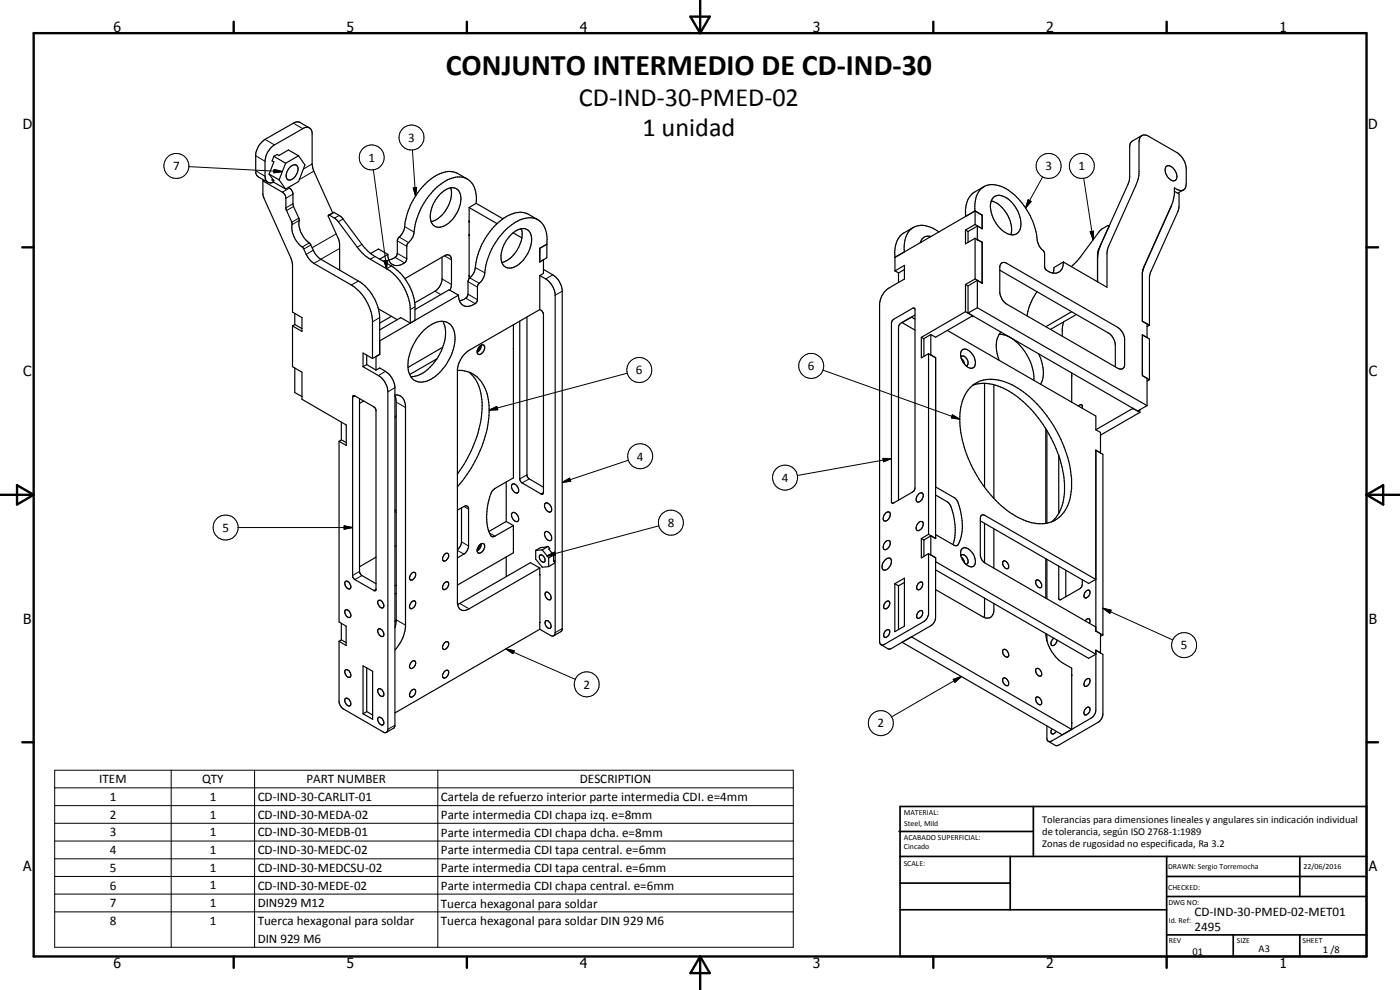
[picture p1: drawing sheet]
<svg xmlns="http://www.w3.org/2000/svg" width="420mm" height="297mm" viewBox="0 0 420 297" stroke-linecap="round" stroke-linejoin="round" font-family="sans-serif">
<g fill="none" stroke="#000" stroke-width=".35">
<path d="M92.9 38.4l-3.1-1.8h-.8l-9.5 5.2a6.3 6.3 0 0 0-2.8 4.6l.2 5.8 .6 .9 2.9 1.6M78.9 54.3l6.1 3.5 .5 .6 .3 1.1 .1 3.5 1.7 3.8a8.4 8.4 0 0 0 3.5 7.7l.8 1.8a6.8 6.8 0 0 0 2.3 2.7l11.2 6.5a14.5 14.5 0 0 1 6.4 10.5v11.6M78.9 54.3v4l.3 1 8.1 18.1 .4 1.3 .1 14.9 2.8 1.7v4.1l-2.8-1.6M79.3 54.1l-.4 .2M80.8 52.2l1.4 2-.6-.2M80.8 52.2l3 1.8M81.6 54h.4M81.6 54l.6 .7 3.5 2M82.1 54.7a1.72 1.72 0 0 1-1.8-.1 1.72 1.72 0 0 1-.8-1.7v-4.5a6.3 6.3 0 0 1 2.9-4.9l8.5-4.9a1.65 1.65 0 0 1 1.8-.3 1.65 1.65 0 0 1 1 1.5v9.4l.2 1.3 6 13.4M82.2 46.9l-.6 1.4 .6 .3-1.4 3.6M82.2 46.9l3.5 2.1M83.8 54l1.9 2.7"/>
<path d="M85.7 49l-1.9 5M86.6 56.3l1.1 1.1 .2 3.9 1.8 4.1 .1 .8a6.3 6.3 0 0 0 1.3 4.9l2.1 2.2a7.8 7.8 0 0 0 3.1 4.5l11.8 6.8a14.5 14.5 0 0 1 5.8 10.7v11M86.9 50.3a1.35 1.35 0 0 1 1.3-.9 1.35 1.35 0 0 1 1.2 1 3.1 3.1 0 0 1-2.9 3.6 2.14 2.14 0 0 1-.1-3.1zM89.6 46.7l-3-1.7-2.9 1.7-.5-.3-1 .5M89.6 46.7l1.9 2.8-1.9 5-3.9 2.2M89.6 46.7l-3.9 2.3M132.3 58a4 4 0 0 1 4.9-1.2 5.1 5.1 0 0 1 .5 5.9 7.9 7.9 0 0 1-6.2 5.5 3 3 0 0 1-2.4-3.8 10.3 10.3 0 0 1 3.2-6.4zM135.2 56.4a9.1 9.1 0 0 1-5.8 10.1M140.2 53.7l-2.8-1.6a6.9 6.9 0 0 0-7.4 1.1 22.3 22.3 0 0 0-8.8 15.9l-1.9 2.8-.1 4.1a2.43 2.43 0 0 1-2.5 2M295.3 56l-2.8 1.6a7 7 0 0 0-2.7 7.3l2.8-1.6M298.2 59.1a3.8 3.8 0 0 1 4.9 1 8.8 8.8 0 0 1 2.9 9.1 2.77 2.77 0 0 1-4.3 .6 9.5 9.5 0 0 1-4.3-9.3zM342.7 40.7l-3.1 1.8-.4 .6-.3 11.3-8.5 18.9a11 11 0 0 0-1 4.3"/>
<path d="M350 50a1.87 1.87 0 0 1 2.6 1.1 2.12 2.12 0 0 1 0 3.1 2.07 2.07 0 0 1-2.3-1.2l-.5-1-.1-1zM352.5 57.4l1.4 .8v3.7l-.3 1.3-8.3 18.5-.3 1.4v14.5M355.2 57l-1.7 1M98.6 64.6l1.7-.8a5.5 5.5 0 0 1 2.6 1.9l5.7 7.6a12.5 12.5 0 0 0 4 3.7l4.9 2.8a15.9 15.9 0 0 1 7 11.6v4.7l-1.4 .8M111.2 76.1l2.4-1.4 2.8 1.6M116.4 76.3l-2.5 1.5M132.7 77.1v6.9a5.1 5.1 0 0 1-2.2 3.4l-6 3.4M140.8 62.3l8.4 4.8M140.8 62.3v21.3M142.9 61a6.8 6.8 0 0 0-3.4-7.7 9 9 0 0 0-8.4 2.9 22.7 22.7 0 0 0-7.1 14.6l-1.9 2.7v4.1a2.14 2.14 0 0 1-2 1.9 2.77 2.77 0 0 1-3.7-3.2M142.9 61l8 4.7M142.9 61l-2.1 1.3"/>
<path d="M153.1 70.7a5.4 5.4 0 0 1 4.6-2 3.9 3.9 0 0 1 1.6 5.1 8.7 8.7 0 0 1-6.2 6.6 2.58 2.58 0 0 1-2.7-2.8 9.9 9.9 0 0 1 2.7-6.9zM154 69.8l2.6 1.6M156.2 68.7l.3 .2M156.5 68.6a9.1 9.1 0 0 1-5.9 10.1M161.4 66l-2.8-1.7a7.2 7.2 0 0 0-7.4 1.1 22 22 0 0 0-8.8 16l-1.9 2.7v4.2a2.43 2.43 0 0 1-2.6 2M163.1 78h.1M163.1 78v4l-1.1 .7M164.1 73.3l-2.1 1.2v4.1l1.1-.6M164.1 73.3v4l-2.1 1.3M164.1 73.3a7 7 0 0 0-2.9-7.5 7.6 7.6 0 0 0-7.6 1.6 22 22 0 0 0-8.4 15.6l-1.9 2.7v4.4a3.1 3.1 0 0 1-5 .9l-.5-1-.2-1.4M268.6 77.2v4.1M274.1 68.2l-2.8 1.7a7 7 0 0 0-2.7 7.3"/>
<path d="M276.3 72.5l.3 .1M279.4 71a2.43 2.43 0 0 0-3.2 1.8M281.8 69.6a6.7 6.7 0 0 0-8.3-.9 7.7 7.7 0 0 0-2.1 6.9M289.8 69v4.2l2.8-1.7M289.8 69l.7 .5M290.5 69.5v3.2M292.6 63.3l2.2 1.3v4M292.6 63.3v4.1M292.6 71.5v12.2M292.6 63.3l-24 13.9M292.6 71.5l2.2 1.2M292.6 67.4l2.2 1.2"/>
<path d="M292.6 67.4l-2.8 1.6M292.6 63.3a6.9 6.9 0 0 1 3-7.5 8.2 8.2 0 0 1 8.2 2.2 21.1 21.1 0 0 1 7.5 14.3l.8 1.9a3.4 3.4 0 0 1 1.4 2v3.9a2.94 2.94 0 0 0 3.5 1.8 2.94 2.94 0 0 0 2.1-3.3M293.3 67.8v4.1l1.5 .8M293.3 67.8l-2.8 1.7M293.3 67.8l1.5 .8M294.7 68.6h.1M294.8 72.7v12.3M294.8 72.7h-.1M297.5 60.3a9.1 9.1 0 0 1 5.8 10.1M300.7 78.9l.7-.2 .8 .3 33.2 19.2a4.9 4.9 0 0 1 2.1 3.4v8a1.25 1.25 0 0 1-.7 1.1 1.25 1.25 0 0 1-1.4-.2l-33.2-19.2a4.8 4.8 0 0 1-2.2-3.4v-8zM319.1 78.6l13.1 7.6 .1-11.1 9.2-21.2 .3-1.8v-9.6a1.75 1.75 0 0 1 .9-1.8 1.75 1.75 0 0 1 2 .2l8.5 4.9a6.3 6.3 0 0 1 2.8 4.9v4.5a1.75 1.75 0 0 1-.8 1.8 1.75 1.75 0 0 1-2-.2l-.7-.4v1.8l-.6 2.5-8.9 20.1-.2 .9v14.7M319.1 78.6l-2.8 1.7-.3 1.6"/>
<path d="M332.6 67.6l.1 .6-3.2 7.2-.1 9.1M332.6 67.6l-2.4 1.5-6.1 8.2-2.6 2.7M332.7 67.7l.2 .1M351.6 61.6l-8.2 18.5-.6 1.7M87.8 97.8v12.2l2.8 1.7v8.1l13.3 7.7v6.1l-2.1-1.2M88.5 97.4l-.7 .4M88.5 94.1v3.3M88.5 97.4l2.1 1.2M101.9 81l-.1-8.4-3.2-7.5v-.5l2.5 1.4 6.1 8.2a13.6 13.6 0 0 0 3.9 3.6l4.9 2.8a15.6 15.6 0 0 1 7.1 12.3v4M113.6 92.7l5.6 3.2M117.5 94.9l-3.6 2M120.3 95.3h.1"/>
<path d="M120.3 95.3l2.8 1.6M120.3 95.3l-6.4 3.7M121.5 83.6l11.9-6.8a1.29 1.29 0 0 1 1.5-.2 1.29 1.29 0 0 1 .6 1.4v7.3l-.5 1.8M127.2 99.1a6.7 6.7 0 0 1 7.1-2.3 5.8 5.8 0 0 1 2.1 6.3 16.5 16.5 0 0 1-2.9 6.8 10.3 10.3 0 0 1-7.3 4.8 4.6 4.6 0 0 1-3.7-5.7 15.9 15.9 0 0 1 4.7-9.9zM132.9 96.4a8.3 8.3 0 0 1 .4 6.5 15 15 0 0 1-8 9.8l-2 .3M137.6 88.6l-23.7 13.7M137.6 88.6l-2.8-1.6-10.3 5.9M154.1 97.5v45.9l-5.6 3.2a4.4 4.4 0 0 0-1.8 3.4 13.8 13.8 0 0 0 .8 11l1-.1 5.6-3.2M158.1 95.1v47.6l.6 .9 4.4 2.6M162 82.7l1.8 1a6.3 6.3 0 0 1 2.8 4.9v101.2a.88 .88 0 0 1-.4 .9 .88 .88 0 0 1-1-.1l-3.2-1.8M162 82.7v10.2M162 92.9a1.75 1.75 0 0 1 1.1 1.4v53.5l-.4 .5-6.2-3.5-.5-1.1v-47.3"/>
<path d="M162 92.9l-21.2 12.2a7.9 7.9 0 0 0-3.5 5.7v70.3a2.08 2.08 0 0 0 1.2 2 2.08 2.08 0 0 0 2.3-.4l21.2-12.3M163.1 80.8l2.8 1.7a6.4 6.4 0 0 1 2.8 4.5v101.8l-.4 .7-2.1 1.3M267.9 96l6-3.5 .6 .1 .1 54-.7 1-6 3.4-.4-.3v-53.9zM268.6 81.3l2.8-1.7v4.1l-4.6 2.7a6.2 6.2 0 0 0-2.8 4.9v101.2a.89 .89 0 0 0 .7 1l.7-.2 12.1-6.9 .8-1.1 .4-.9v-18.3M268.6 81.3l1.1 .6M271.4 80.9l-1.7 1v2.9M274.6 94.5l-4.3 2.5-.6 1v52.1M274.6 95.8l-1.1-.6-2.8 1.6 3.9 2.3M284.3 99.1l44.6 25.7v4.1M289.8 93.5l2.1 1.2-11.1 6.5-1.5-.8M289.8 93.5l-13.3 7.7M289.8 85.3v8.2"/>
<path d="M289.8 85.3l.7 .5M290.5 93.9l50.9 29.4 2.8-1.6M290.5 85.8v8.1M292.6 83.7l2.2 1.3M292.6 83.7l-2.8 1.6M293.3 92.3l50.9 29.4M293.3 84.1v8.2M293.3 84.1l-2.8 1.7M293.3 84.1l1.5 .9M293.3 92.3l-2.8 1.6M294.7 85h.1M300 81.1l32.6 18.8a4.6 4.6 0 0 1 2.1 3.6v6.6"/>
<path d="M300.4 99.7a7.6 7.6 0 0 0-.8 7.7l.2 .7M311.2 87.5a16.2 16.2 0 0 0-2.9 7.3M319.2 96.6l-.4 1.6v2.7M321.6 93.5l-7.8 4.5M323 94.4l-7.8 4.4M342.8 96.4l2.2 1.2M342.8 96.4l1.4 .8v4.1M345 97.6l-.8 .4M88.5 110.4v7.4l2.1 1.2M105.9 118.9l.6-.1 5.7 3.2 .6 1.1v53.9l-.3 .3-6-3.4-.7-1zM107.9 119.6v51.8l.6 1.2 4.3 2.5M109 110l4.6 2.7a6.1 6.1 0 0 1 2.8 4.9v101.2l-.3 .9-.9 .1-12.3-7.2-.8-1-.3-.9v-18.3"/>
<path d="M110.1 109.4l-1.1 .6M110.1 109.4l2.7 1.6M110.1 106.6v2.8M111.8 107.6l-2.8-1.7v4.1M112.8 111l1.1-.6 1.8 1a6.6 6.6 0 0 1 2.8 4.6v101.8l-.2 .6-2.3 1.3M112.8 106.9v4.1M113.9 106.3h.1M113.9 106.3l-2.1 1.3M113.9 106.3l-1.1 .7M118.5 118.5a2.98 2.98 0 0 1 3.2 3.2v66.4a11.9 11.9 0 0 1-3.2 6.9M118.5 118.6l.4 2v65.4l-.4 2.3M131.1 107.7l-8.2 4.7"/>
<path d="M132.9 104.2l-10.4 6M137.3 111.1l1.5 .1 2 .5M140.8 111.7a10.2 10.2 0 0 1 5.9 9 34.6 34.6 0 0 1-8.7 24.5l-.7 .9M140.8 111.7a13 13 0 0 1 3.9 11 37 37 0 0 1-7.4 19.5M143.8 104a.89 .89 0 0 1 .8-.5 .89 .89 0 0 1 .8 .4 1.97 1.97 0 0 1-1.9 2.4 1.63 1.63 0 0 1 .3-2.3zM144.2 103.7l-1 1.7M144.4 103.5a2.29 2.29 0 0 1-1.2 2.2M276.5 101.2v6.2l2.2-1.3M276.5 101.2l.8 .4M278.7 106.1l2.1 1.3M278.7 106.1v54.2M279.3 100.4l-2 1.2v5.3"/>
<path d="M279.3 100.4v6.1M279.3 106.5l1.5 .8M280.7 107.3h.1M280.8 107.3v54.3M288.4 107.1a1.28 1.28 0 0 1 2 1 .95 .95 0 0 1 .2 1 .95 .95 0 0 1-.8 .6M288.5 107.6l.6 .6 .4 1.1M288.6 105.2a1.57 1.57 0 0 1 2.4 .2 3.9 3.9 0 0 1 1.3 4.8 2.27 2.27 0 0 1-3.1-1.2 3.7 3.7 0 0 1-.6-3.8zM295.5 115v31.2M295.5 115a20 20 0 0 1 12.3 6.2 37 37 0 0 1 11.7 26 12.4 12.4 0 0 1-3.9 9.4M295.5 115l-2.2 .2-1.4 .4M298.3 115.4v34.2M299.9 100.3a9.9 9.9 0 0 1 7.6 5.1 14.6 14.6 0 0 1 2.8 8.7"/>
<path d="M311.7 106.2a10.3 10.3 0 0 1 .6 9.1M321.6 111.9v8.8M342.8 112.7v-12.2l2.2 1.2v12.2M342.8 112.7l2.2 1.2M342.8 112.7l1.4 .8v8.2M345 113.9l-.8 .4M101.8 132.4v54.2l2.1 1.3v5.8l-2.1-1.3M102.4 126.7v5.3l1.5 .8M102.5 132l-.7 .4M109.2 120.3l-1.3 .7M118.9 124.7l-.4 .6M313.8 128.6v28.4"/>
<path d="M314.2 129.2v27.8M317.7 136.7v17.4M323.5 121.8l.8-.4 .3 .1 .2 1M328.9 135.1l2.1 1.2v54.2M328.9 128.9l1.4 .9v6.1M330.2 135.9h.1M330.3 135.9l-1.4-.9v54.4M342.1 123.7l-2.1-1.2-11.1 6.4M342.1 123.7l-11.8 6.9M342.1 122.9v.8M118.5 153.5l.4 .2M118.5 153l.4 .1"/>
<path d="M137.3 153.1l1.9-1.1a.82 .82 0 0 1 .9-.2 .82 .82 0 0 1 .5 .7v11.6l-.3 .9a4.7 4.7 0 0 1-3 2.4M138.5 152.4v10.5a3.2 3.2 0 0 1-1.2 2M151.9 144.6v11.9M151.9 156.5l-5.2 3M151.9 156.5l2.2 1.2M153.7 153.9l.1-.1a1.77 1.77 0 0 1 1.6 2.7 1.83 1.83 0 0 1-1.7-2.6zM153.7 145.3a1.64 1.64 0 0 1 1.9 2.1 .99 .99 0 0 1-1 .4 .99 .99 0 0 1-.8-.8l-.3-1.1zM154.1 157.7v8.2l-16.8 9.7M163.6 151a1.64 1.64 0 0 1 2 2.1 .99 .99 0 0 1-1.1 .5 .99 .99 0 0 1-.8-.9l-.3-1.1zM163.6 159.6l.1-.1a1.78 1.78 0 0 1 1.6 2.7 1.83 1.83 0 0 1-1.7-2.6zM265.9 153.8a.73 .73 0 0 1 .8-.2 .73 .73 0 0 1 .5 .7 1.86 1.86 0 0 1-1.9 2 1.89 1.89 0 0 1 .6-2.5zM275.6 156.9l.6-.4a1 1 0 0 1 .9 .7 1 1 0 0 1-.3 1.1 1.02 1.02 0 0 1-.7 .8 1.02 1.02 0 0 1-1.1-.2v-1z"/>
<path d="M275.8 148.1a.73 .73 0 0 1 .8-.2 .73 .73 0 0 1 .5 .7 1.58 1.58 0 0 1-2 1.9 2.12 2.12 0 0 1 .7-2.4zM280.8 146.1l5.5 3.2a4.4 4.4 0 0 1 1.8 3.4 14.8 14.8 0 0 1-.6 10.8l-.5 .2-.7-.1-5.5-3.2M280.8 148.5l3.4 2a4.4 4.4 0 0 1 1.8 3.4 16.7 16.7 0 0 1 0 9.5M294.2 156.3l32.5 18.7 2.2-1.1-33.3-19.2a.86 .86 0 0 0-1-.1 .86 .86 0 0 0-.4 .9v11a3 3 0 0 0 1.4 2.5l33.3 19.1M295.5 157v11.8M298.3 158.6v11.9M315.5 156.6a10.3 10.3 0 0 0 6-9.1 33.1 33.1 0 0 0-6-20.8 28.5 28.5 0 0 0-15.1-12.5 9 9 0 0 0-11.8 7.1 28.6 28.6 0 0 0 2.4 17.2 35.7 35.7 0 0 0 14.5 16.7 13.3 13.3 0 0 0 8.7 1.8M315.5 156.6l-1.3 .4M103.5 174.6a.95 .95 0 0 1 1-.1 .95 .95 0 0 1 .6 .8 .76 .76 0 0 1 0 1.3 .76 .76 0 0 1-1.2-.4l-.4-.7zM112.8 167.2l-4.9 2.9M118.9 175.6l-.4 .2M118.9 178l-.4 .2"/>
<path d="M118.9 163.7l-.4 .2M123.5 172a.67 .67 0 0 1 .7-.3 .67 .67 0 0 1 .5 .4 1.4 1.4 0 0 1-1.6 1.8 1.72 1.72 0 0 1 .4-1.9zM133.3 166.5a.76 .76 0 0 1 .6-.5 .76 .76 0 0 1 .8 .4 1.4 1.4 0 0 1-1.7 1.8l-.2-.5zM133.4 174.9l.8-.4a1.28 1.28 0 0 1-.4 2.2 .66 .66 0 0 1-.9 0 .66 .66 0 0 1 0-.9zM143.8 163.6a.89 .89 0 0 1 .8-.5 .89 .89 0 0 1 .8 .4 2.01 2.01 0 0 1-1.9 2.4 1.63 1.63 0 0 1 .3-2.3zM144.2 163.3l-1 1.7M144.4 163.2a2.39 2.39 0 0 1-1.2 2.1M151.9 167v6M160.8 165.1v2.7l1.9 2.4 2-.2M162 166.6a1.33 1.33 0 0 1 1.3 .4 1.33 1.33 0 0 1 .2 1.4 .99 .99 0 0 1-1.5-.7zM162 170.4v16.4M162 170.4l-2.8-1.6-21.9 12.6"/>
<path d="M162.7 165l2 2.4M162.7 165l-1.9 .1M163.7 177.8a1.43 1.43 0 0 1 1.6 1.9v.2a1.5 1.5 0 0 1-1.6-2.1zM164.5 164l-2.2 .3-1.5 .8M164.5 164l.5 .6-.3 .1 1.4 1.8M164.5 164l-1.8 1M164.7 167.4v2.6M166.1 166.5v2l.3-.2v.7l-1.7 1M166.1 166.5l-1.4 .9M265.6 168a.99 .99 0 0 1 1.2-.6 .99 .99 0 0 1 .7 1 2.2 2.2 0 0 1-2.5 2.5 2.27 2.27 0 0 1 .6-2.9zM265.7 162.6a.77 .77 0 0 1 .9-.5 .77 .77 0 0 1 .6 .8 1.61 1.61 0 0 1-2 1.9 1.96 1.96 0 0 1 .5-2.2zM268.6 175.1l2.8-1.6v14.4l-2.8 1.6z"/>
<path d="M268.6 175.1l1.1 .7M269.7 175.8v13.1M271.4 174.8l-1.7 1M275.5 175.1a.72 .72 0 0 1 .8-.5 .72 .72 0 0 1 .6 .7 1.37 1.37 0 0 1-1.6 1.5l-.2-.7zM276.5 161.6l.8 .4M276.5 161.6v5.8l2.2-1.3M277.3 162v4.9M278.7 160.3l2 1.3M278.7 160.3l-2.2 1.3M278.7 166.1l2.1 1.3M279.3 160.8v5.7M279.3 160.8l1.5 .8"/>
<path d="M279.3 160.8l-2 1.2M279.3 166.5l1.5 .8M280.8 167.3v18l-.5 1.5-1 .9-12 7h-.8l-2.1-1.3M280.8 176.9l14 8.1a2.09 2.09 0 0 0 2.3 .3 2.09 2.09 0 0 0 1.2-2v-2.2M280.8 168.5l48.1 27.8-2.2 1.2-45.9-26.5M280.8 167.3h-.1M288.4 166.8l.1-.3a1.35 1.35 0 0 1 1.9 1.2l.1 1.3-.7 .3M288.5 167.2l.6 .7 .4 1.1M288.6 164.8a1.57 1.57 0 0 1 2.4 .2 3.9 3.9 0 0 1 1.3 4.8 2.74 2.74 0 0 1-3.5-1.9 2.99 2.99 0 0 1-.2-3.1zM295.5 179.5l-.1 5.8M301.1 168.4a1.43 1.43 0 0 1 1.3 .7 1.43 1.43 0 0 1 0 1.5 1.58 1.58 0 0 1-1.3-2.2zM311 174.1a1.43 1.43 0 0 1 1.3 .7 1.43 1.43 0 0 1 0 1.5 1.58 1.58 0 0 1-1.3-2.2z"/>
<path d="M313.8 167.6v11.9M314.2 167.8v11.9M317.7 169.8v9.8l.3 .4 6.3-3.5 .5-1.1v-1.5M319.9 171.1v8M326.1 177.2a.67 .67 0 0 1 1 0 .67 .67 0 0 1 0 1 1.25 1.25 0 0 1-1.7 1.1 1.87 1.87 0 0 1 .7-2.1zM102.4 187v5l1.5 .8M102.5 192l-.7 .4M103.5 183.2a.78 .78 0 0 1 1.3 .2l.5 1.3a.71 .71 0 0 1-.6 .6 .71 .71 0 0 1-.8-.5l-.4-.7zM109 199.8l2.8 1.6v14.4l-2.8-1.6zM113.4 180.3a.95 .95 0 0 1 1.1-.1 .95 .95 0 0 1 .5 .9 .76 .76 0 0 1 0 1.2 .76 .76 0 0 1-1.2-.4l-.4-.9zM113.4 188.9a.99 .99 0 0 1 1.6 .8l.2 .7a.71 .71 0 0 1-.6 .6 .71 .71 0 0 1-.8-.5l-.4-1zM118.9 186.2l-.4 .2"/>
<path d="M123.5 198.6a.67 .67 0 0 1 .7-.4 .67 .67 0 0 1 .5 .5 1.39 1.39 0 0 1-1.6 1.7 1.47 1.47 0 0 1 .4-1.8zM123.5 180.6l.8-.3a1.28 1.28 0 0 1-.4 2.2 .6 .6 0 0 1-.8 0 .6 .6 0 0 1-.2-.7zM133.3 193a.76 .76 0 0 1 .6-.5 .76 .76 0 0 1 .8 .5 1.59 1.59 0 0 1-1.6 1.9 1.34 1.34 0 0 1 .2-1.9zM162 188.8l-43.5 25.1M162 186.7v2.1M163.7 186.3a1.43 1.43 0 0 1 1.4 .7 1.43 1.43 0 0 1 0 1.5 1.55 1.55 0 0 1-1.4-2.2zM265.6 180.8a.76 .76 0 0 1 .7-.5 .76 .76 0 0 1 .7 .5 1.42 1.42 0 0 1-1.6 1.7l-.2-.7zM265.6 189.4a.74 .74 0 0 1 .7-.5 .74 .74 0 0 1 .7 .5 1.32 1.32 0 0 1-.3 1.4 1.32 1.32 0 0 1-1.5 .2v-.9zM270.7 192.7l2.8-1.6 48.1 27.8-2.8 1.6zM275.5 183.7a.71 .71 0 0 1 .7-.5 .71 .71 0 0 1 .7 .4 1.42 1.42 0 0 1-1.6 1.8l-.2-.7zM301.1 194.9a1.34 1.34 0 0 1 1.4 .7 1.34 1.34 0 0 1-.2 1.6 1.66 1.66 0 0 1-1.2-2.3zM313.8 190.1l.4 2.2"/>
<path d="M314.2 190.3v2M314.2 192.3a11.7 11.7 0 0 0 4.9 6.8l2.5 1.4v18.4M316.3 191.5a1.38 1.38 0 0 0-.5 2.2 1.63 1.63 0 0 0 1.4-1.7M325.7 186.3l.5-.5a.68 .68 0 0 1 .9 .1 .68 .68 0 0 1 0 .9l-.2 .2M328.9 189.3l2.1 1.2M330.3 190.2l-.1 5.7M331 190.5l-.7 .5M103.5 201.2a1.18 1.18 0 0 1 1.8 1.2 .71 .71 0 0 1-.5 .9 .71 .71 0 0 1-.9-.6l-.4-.7zM103.5 209.7a.99 .99 0 0 1 1.6 .7l.2 .8a.64 .64 0 0 1-.5 .7 .64 .64 0 0 1-.7-.4l-.6-.9zM110.1 213.5l-1.1 .7M110.1 200.4v13.1l1.7 1M113.4 206.9a1.18 1.18 0 0 1 1.8 1.2 .71 .71 0 0 1-.5 .9 .71 .71 0 0 1-.9-.6l-.4-.9z"/>
<path d="M113.4 215.4a.99 .99 0 0 1 1.6 .8l.2 .7a.64 .64 0 0 1-.5 .7 .64 .64 0 0 1-.7-.4l-.6-1.1zM123.5 207.1a.66 .66 0 0 1 .7-.3 .66 .66 0 0 1 .5 .5 1.46 1.46 0 0 1-1.6 1.7 1.52 1.52 0 0 1 .4-1.9zM133.4 201.4a.66 .66 0 0 1 .7-.3 .66 .66 0 0 1 .6 .4 1.46 1.46 0 0 1-1.7 1.8 1.52 1.52 0 0 1 .4-1.9zM301.1 203.5a1.41 1.41 0 0 1 1.4 .7 1.41 1.41 0 0 1-.1 1.5 1.6 1.6 0 0 1-1.3-2.2zM311 209.2a1.41 1.41 0 0 1 1.4 .7 1.41 1.41 0 0 1-.1 1.6 1.6 1.6 0 0 1-1.3-2.3zM311 200.7a1.34 1.34 0 0 1 1.4 .6 1.34 1.34 0 0 1-.2 1.6 1.66 1.66 0 0 1-1.2-2.2zM314.2 217.8l.1 4.2 .2 .4 .6 .1 12.3-7a3 3 0 0 0 1.5-2.5v-17.9l2.1 1.2v18.2l-.3 1-1.1 1.2-11.9 6.9-.8 .1-2.3-1.3M315.7 218.7a.83 .83 0 0 0-.4 .9 .83 .83 0 0 0 .8 .6l.8-.7M325.9 212.5a.69 .69 0 0 1 1-.2 .69 .69 0 0 1 .2 1 1.32 1.32 0 0 1-1.7 1.1 1.63 1.63 0 0 1 .5-1.9zM325.9 203.9a.7 .7 0 0 1 1-.2 .7 .7 0 0 1 .2 1 1.11 1.11 0 0 1-1.7 1 1.93 1.93 0 0 1 .5-1.8z"/>
</g>
<g fill="none" stroke="#000" stroke-width=".3">
<path d="M88 37l2.9 1.6M56.7 50l28 1.5M76.7 51.2l2.8 1.7M76.7 46.7l2.8 1.7M79.5 41.8l2.9 1.7M82.2 50.8l2.5 .7-2.5 .4zM86.9 56.4l-2.2 1.3M87.9 58.3l-2.1 1.2M93.7 49.2l-2.7 1.5M94.2 51.4l-4.4 2.5M112 50.9l4 29.7M123.8 45l.9 13.8"/>
<path d="M124 56.4l1-.1-.3 2.5zM308.6 59.9l.8 .6-1.6 1.9zM312.9 53.1l-5.1 9.3M325.2 53.5l2.9 18.4M87.9 61.1l-2.1 1.3M88.1 62l-2.1 1.2M89.7 65.4l-2.1 1.3M89.8 66.2l-2.1 1.2M92.8 72.9l-2.1 1.2M93.3 73.5l-2.1 1.2M94 75.1l-2.1 1.2M96.3 77.8l-2.1 1.2"/>
<path d="M100.3 63.8l-1.4 .8M100.9 70.2l-7.2 4.1M101.8 64.6l-1.4 .8M101.9 74.5l-5.6 3.3M102.9 65.7l-1.4 .8M108.6 73.3l-1.4 .9M112.6 77l-1.5 .8M115.2 78.2l1-.1-.2 2.5zM117.5 79.8l-1.5 .8M118.6 77.2l2.8 1.7M119.2 72.3l2.9 1.6M119.2 76l2.9 1.6"/>
<path d="M119.8 71.1l2.8 1.7M121.4 68l2.9 1.6M133.4 76.8l2.1 1.2M327.2 69.5l1-.1-.1 2.5zM107.6 84.3l-2.2 1.2M113.9 95.3l-2.1 1.3M124.5 92.1l-1.4 .8M130.5 87.4l1.8 1M132.7 83.7l2.8 1.6M139.8 89.5l2.8 1.6M140.5 88.3l2.8 1.6M140.5 84.5l2.8 1.6"/>
<path d="M141 83.4l2.8 1.6M142.7 80.3l2.8 1.6M165.9 82.5l-2.1 1.2M168.7 87.4l-2.1 1.2M106.5 118.8l-.7 .4M115.7 111.4l-2.1 1.3M118.5 116.3l-2.1 1.3M188.2 112l-41.4 11.1M247 111l41 14.8M118.9 120.6l2.8 1.7M146.8 123.1l2.3-1.1 .3 .9zM188.6 138.1l-19.9 6.6"/>
<path d="M265 137.5l2.5 .1-2.3 1zM267.5 137.6l-28.2 5.1M285.8 124.5l2.2 1.3-2.5-.4zM71.4 158.3h34.4M103.3 157.8l2.5 .5-2.5 .5zM139.2 152l1.4 .8M146.9 159.9l1.6 1M158.1 142.5l-2.1 1.2M158.8 143.7l-2.1 1.2M163.1 147.8l-.7 .4M168.7 144.7l2.2-1.2 .4 .9zM197.7 157.8l-33.5 9"/>
<path d="M107.9 171.4l-2.1 1.3M108.6 172.7l-2.1 1.2M112.8 176.8l-.6 .4M137.3 165.1l1.9 1.1M138.5 162.6l2.1 1.2M164.2 166.8l2.2-1.1 .3 .9zM118.9 186l2.8 1.6M138 181.1l2.8 1.6M151.8 194.7l2.5 .5-.4 .9zM151.8 194.7l20.9 9.1M168.7 188.6l-2.1 1.2M331 182.5l2.4 .6-.3 .9z"/>
<path d="M331 182.5l21 9.5M118.5 217.6l-2.1 1.2M286.1 203.8l2.4-.8-1.9 1.7zM288.5 203l-20.9 12.1M16.4 231.1h221.7v53.1h-221.7zM16.4 236.4h221.7M51.4 231.1v53.1M76.4 231.1v53.1M131.4 231.1v53.1M16.4 241.7h221.7M16.4 247h221.7M16.4 252.3h221.7"/>
<path d="M16.4 257.7h221.7M16.4 263h221.7M16.4 268.3h221.7M16.4 273.6h221.7"/>
<circle cx="52.9" cy="49.8" r="3.8"/>
<circle cx="111.5" cy="47.2" r="3.7"/>
<circle cx="123.5" cy="41.3" r="3.7"/>
<circle cx="314.7" cy="49.8" r="3.8"/>
<circle cx="324.7" cy="49.8" r="3.7"/>
<circle cx="191.9" cy="111" r="3.7"/>
<circle cx="243.5" cy="109.8" r="3.8"/>
<circle cx="192.1" cy="136.9" r="3.8"/>
<circle cx="67.7" cy="158.3" r="3.8"/>
<circle cx="201.3" cy="156.8" r="3.7"/>
<circle cx="235.6" cy="143.3" r="3.8"/>
<circle cx="355.4" cy="193.6" r="3.8"/>
<circle cx="176.1" cy="205.3" r="3.8"/>
<circle cx="264.4" cy="217" r="3.8"/>
</g>
<g fill="#000">
<circle cx="140.8" cy="70.4" r=".18"/>
<circle cx="140.8" cy="66.3" r=".18"/>
<circle cx="293.3" cy="71.9" r=".18"/>
<circle cx="140.8" cy="82.7" r=".18"/>
<circle cx="291.9" cy="94.7" r=".18"/>
<circle cx="321.6" cy="112.7" r=".18"/>
<circle cx="340" cy="122.5" r=".18"/>
<circle cx="154.1" cy="158.9" r=".18"/>
<circle cx="321.6" cy="202.5" r=".18"/>
<circle cx="321.6" cy="216.8" r=".18"/>
</g>
<g fill="none" stroke="#000" stroke-width=".71">
<path d="M10.1 9.9h400v277.1h-400zM70.1 6.5v3.4M140.1 6.5v3.4M207.2 5h5.8l-2.9 4.9zM210.1 0v9.9M280.1 6.5v3.4M350.1 6.5v3.4M6.7 74.2h3.4M410.1 74.2h3.5M.1 148.5h10M5.1 145.6l5 2.9-5 2.9zM410.1 148.5h10"/>
<path d="M410.1 148.5l5-2.9v5.8zM6.7 222.7h3.4M410.1 222.7h3.5M70.1 287v3.4M140.1 287v3.4M210.1 287v10M210.1 287l2.9 5h-5.8zM280.1 287v3.4M350.1 287v3.4"/>
</g>
<g fill="none" stroke="#000" stroke-width=".51">
<path d="M269.8 249.5h40.3M270.1 242h140v45h-140zM270.1 257h140M303.2 257v16M310.1 242v15M350.1 257v30M390.1 257v12M270.1 265h33.1M270.1 273h80M350.1 269h60M350.1 263h60M350.1 280.5h60"/>
<path d="M370.1 280.5v6.5M390.1 280.5v6.5"/>
</g>
<g fill="#000">
<path d="M82.2 50.8l2.5 .7-2.5 .4zM124 56.4l1-.1-.3 2.5zM308.6 59.9l.8 .6-1.6 1.9zM115.2 78.2l1-.1-.2 2.5zM327.2 69.5l1-.1-.1 2.5zM146.8 123.1l2.3-1.1 .3 .9zM265 137.5l2.5 .1-2.3 1zM285.8 124.5l2.2 1.3-2.5-.4zM103.3 157.8l2.5 .5-2.5 .5zM168.7 144.7l2.2-1.2 .4 .9zM164.2 166.8l2.2-1.1 .3 .9zM151.8 194.7l2.5 .5-.4 .9z"/>
<path d="M331 182.5l2.4 .6-.3 .9zM286.1 203.8l2.4-.8-1.9 1.7z"/>
</g>
<text font-size="9" x="133.8" y="22.4">CONJUNTO INTERMEDIO DE CD-IND-30</text>
<g font-size="7.9">
<text x="173.7" y="31.7">CD-IND-30-PMED-02</text>
<text x="192.8" y="40.7">1 unidad</text>
</g>
<g font-size="4.2">
<text x="34" y="9.6">6</text>
<text x="104" y="9.6">5</text>
<text x="174" y="9.6">4</text>
<text x="244" y="9.6">3</text>
<text x="314" y="9.6">2</text>
<text x="384" y="9.6">1</text>
<text x="6.8" y="38.7">D</text>
<text x="410.6" y="38.7">D</text>
<text x="7" y="112.9">C</text>
<text x="410.8" y="112.9">C</text>
<text x="7" y="187.1">B</text>
<text x="410.8" y="187.1">B</text>
<text x="7" y="261.4">A</text>
<text x="410.8" y="261.4">A</text>
<text x="34" y="290.4">6</text>
<text x="104" y="290.4">5</text>
<text x="174" y="290.4">4</text>
<text x="244" y="290.4">3</text>
<text x="314" y="290.4">2</text>
<text x="384" y="290.4">1</text>
</g>
<g font-size="3.9">
<text x="122.5" y="42.5">3</text>
<text x="52" y="51.1">7</text>
<text x="110.6" y="48.5">1</text>
<text x="313.7" y="51.1">3</text>
<text x="323.7" y="51.1">1</text>
<text x="190.9" y="112.3">6</text>
<text x="242.4" y="111.1">6</text>
<text x="191.2" y="138.2">4</text>
<text x="234.6" y="144.6">4</text>
<text x="66.7" y="159.5">5</text>
<text x="200.4" y="158.1">8</text>
<text x="354.4" y="194.8">5</text>
<text x="175.1" y="206.6">2</text>
<text x="263.3" y="218.2">2</text>
<text x="29.8" y="235">ITEM</text>
<text x="60.7" y="235">QTY</text>
<text x="91.9" y="235">PART NUMBER</text>
<text x="174" y="235">DESCRIPTION</text>
<text x="32.9" y="240.3">1</text>
<text x="32.9" y="245.7">2</text>
<text x="62.9" y="240.3">1</text>
<text x="62.9" y="245.7">1</text>
<text x="77.3" y="240.3">CD-IND-30-CARLIT-01</text>
<text x="77.3" y="245.7">CD-IND-30-MEDA-02</text>
<text x="132.3" y="240.4">Cartela de refuerzo interior parte intermedia CDI. e=4mm</text>
<text x="132.3" y="245.7">Parte intermedia CDI chapa izq. e=8mm</text>
<text x="32.9" y="251">3</text>
<text x="62.9" y="251">1</text>
<text x="77.3" y="251">CD-IND-30-MEDB-01</text>
<text x="132.3" y="251">Parte intermedia CDI chapa dcha. e=8mm</text>
<text x="32.9" y="256.3">4</text>
<text x="62.9" y="256.3">1</text>
<text x="77.3" y="256.3">CD-IND-30-MEDC-02</text>
<text x="132.3" y="256.3">Parte intermedia CDI tapa central. e=6mm</text>
<text x="32.9" y="261.6">5</text>
<text x="62.9" y="261.6">1</text>
<text x="77.3" y="261.6">CD-IND-30-MEDCSU-02</text>
<text x="132.3" y="261.7">Parte intermedia CDI tapa central. e=6mm</text>
<text x="32.9" y="266.9">6</text>
<text x="62.9" y="266.9">1</text>
<text x="77.3" y="266.9">CD-IND-30-MEDE-02</text>
<text x="132.3" y="267">Parte intermedia CDI chapa central. e=6mm</text>
<text x="32.9" y="272.2">7</text>
<text x="62.9" y="272.2">1</text>
<text x="77.3" y="272.2">DIN929 M12</text>
<text x="132.3" y="272.3">Tuerca hexagonal para soldar</text>
<text x="358.5" y="275">CD-IND-30-PMED-02-MET01</text>
<text x="32.9" y="277.5">8</text>
<text x="62.9" y="277.5">1</text>
<text x="77.3" y="277.6">Tuerca hexagonal para soldar</text>
<text x="132.3" y="277.6">Tuerca hexagonal para soldar DIN 929 M6</text>
<text x="358.5" y="279.4">2495</text>
<text x="77.3" y="282.9">DIN 929 M6</text>
</g>
<g font-size="3.1">
<text x="312.7" y="246.8">Tolerancias para dimensiones lineales y angulares sin indicación individual</text>
<text x="312.7" y="250.4">de tolerancia, según ISO 2768-1:1989</text>
<text x="312.7" y="254">Zonas de rugosidad no especificada, Ra 3.2</text>
<text x="357.9" y="286.4">01</text>
<text x="377.7" y="285.6">A3</text>
<text x="397" y="285.9">1 /8</text>
</g>
<g font-size="2.4">
<text x="271.2" y="244.4">MATERIAL:</text>
<text x="271.3" y="252">ACABADO SUPERFICIAL:</text>
<text x="271.4" y="247.9">Steel, Mild</text>
<text x="271.3" y="254.6">Cincado</text>
<text x="271.2" y="259.7">SCALE:</text>
<text x="350.6" y="260.8">DRAWN: Sergio Torremocha</text>
<text x="391.2" y="260.6">22/06/2016</text>
<text x="350.6" y="267">CHECKED:</text>
<text x="350.6" y="271.4">DWG NO:</text>
<text x="350.8" y="276.9">Id. Ref:</text>
<text x="350.8" y="282.8">REV</text>
<text x="371.2" y="282.9">SIZE</text>
<text x="390.9" y="282.9">SHEET</text>
</g>
</svg>
